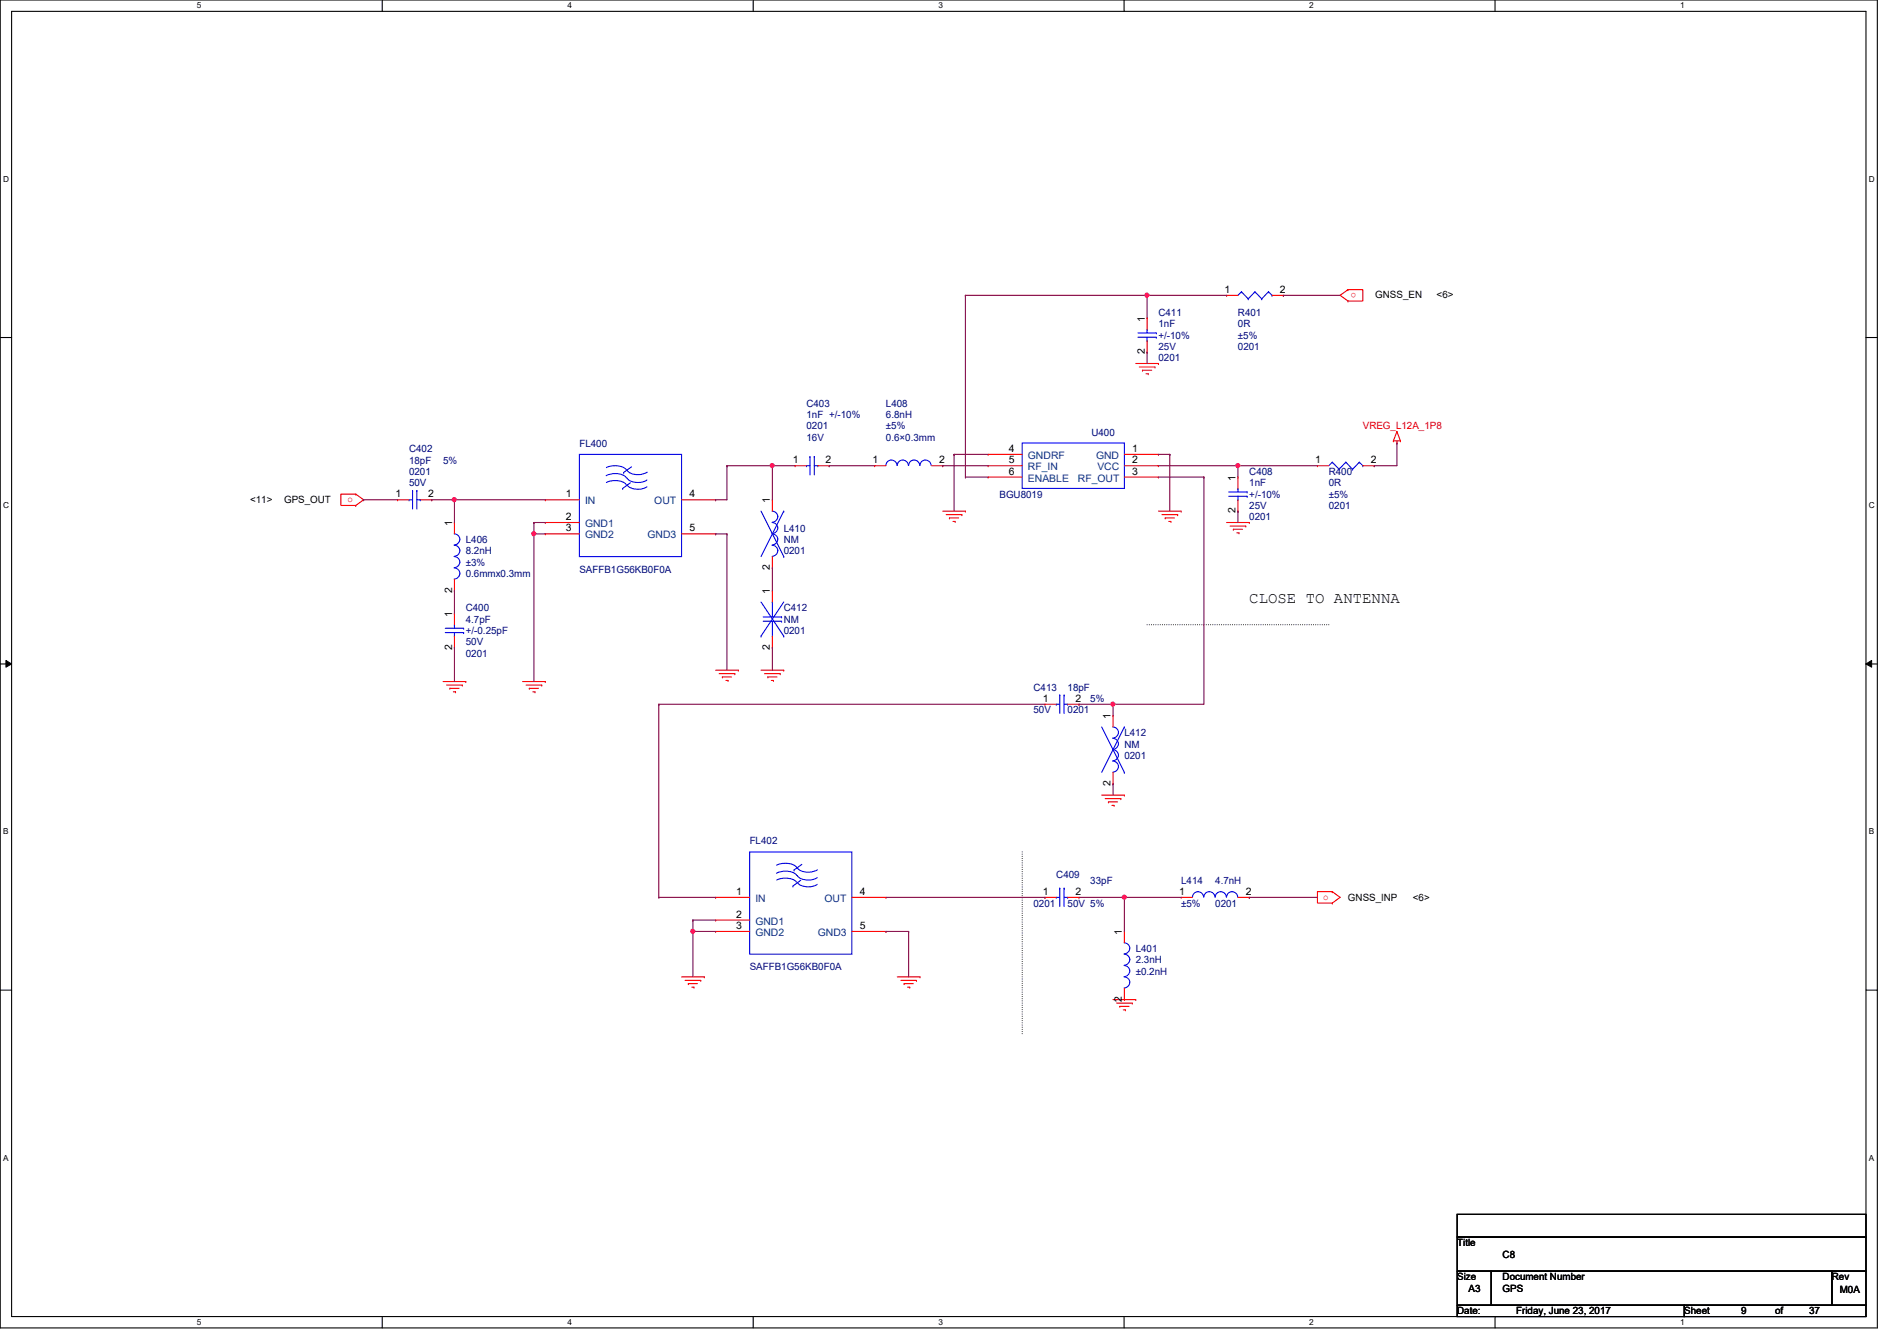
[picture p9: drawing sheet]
<svg xmlns="http://www.w3.org/2000/svg" width="297mm" height="210mm" viewBox="0 0 297 210" stroke-linecap="round" stroke-linejoin="round" font-family="sans-serif">
<path d="M0 0h294v207.9h-294zM1.8 1.8h290.4v204.3h-290.4z" fill="none" stroke="#000" stroke-width=".17"/>
<g fill="#fff">
<path d="M30.8 .2h.7v1.4h-.7z"/>
<path d="M30.8 206.2h.7v1.4h-.7z"/>
</g>
<path d="M59.9 0v1.8M59.9 206.1v1.8" fill="none" stroke="#000" stroke-width=".17"/>
<g fill="#fff">
<path d="M88.9 .2h.6v1.4h-.6z"/>
<path d="M88.9 206.2h.6v1.4h-.6z"/>
</g>
<path d="M117.9 0v1.8M117.9 206.1v1.8" fill="none" stroke="#000" stroke-width=".17"/>
<g fill="#fff">
<path d="M146.9 .2h.7v1.4h-.7z"/>
<path d="M146.9 206.2h.7v1.4h-.7z"/>
</g>
<path d="M176 0v1.8M176 206.1v1.8" fill="none" stroke="#000" stroke-width=".17"/>
<g fill="#fff">
<path d="M205 .2h.7v1.4h-.7z"/>
<path d="M205 206.2h.7v1.4h-.7z"/>
</g>
<path d="M234.1 0v1.8M234.1 206.1v1.8" fill="none" stroke="#000" stroke-width=".17"/>
<g fill="#fff">
<path d="M263.1 .2h.7v1.4h-.7z"/>
<path d="M263.1 206.2h.7v1.4h-.7z"/>
<path d="M.5 27.3h.9v1.4h-.9z"/>
<path d="M292.6 27.3h.9v1.4h-.9z"/>
<path d="M.5 78.4h.9v1.4h-.9z"/>
<path d="M292.6 78.4h.9v1.4h-.9z"/>
</g>
<path d="M0 52.8h1.8M292.2 52.8h1.8" fill="none" stroke="#000" stroke-width=".17"/>
<g fill="#fff">
<path d="M.5 129.5h.8v1.4h-.8z"/>
<path d="M292.6 129.5h.9v1.4h-.9z"/>
</g>
<path d="M0 103.9h1.8M292.2 103.9h1.8" fill="none" stroke="#000" stroke-width=".17"/>
<path d="M.9 103.4l.9 .5-.9 .5zM292.2 103.9l.9-.5v1z" fill="#000"/>
<path d="M.9 103.4l.9 .5-.9 .5zM292.2 103.9l.9-.5v1z" fill="none" stroke="#000" stroke-width=".16"/>
<g fill="#fff">
<path d="M.5 180.5h.8v1.4h-.8z"/>
<path d="M292.6 180.5h.9v1.4h-.9z"/>
</g>
<path d="M0 155h1.8M292.2 155h1.8M228.2 190.1h64v3.5h-64zM228.2 193.6h64v5.4h-64zM228.2 199h5.3v5.3h-5.3zM233.5 199h53.3v5.3h-53.3zM286.8 199h5.4v5.3h-5.4zM228.2 204.3h35.5v1.8h-35.5zM263.7 204.3h28.5v1.8h-28.5z" fill="none" stroke="#000" stroke-width=".17"/>
<path d="M179.6 97.8h28.5M208.1 97.8h.1M160.1 133.3v28.5M160.1 161.8h.1" fill="none" stroke="#000" stroke-width=".17" stroke-dasharray="0 .3"/>
<g fill="none" stroke="#f00" stroke-width=".17">
<path d="M177.8 56.9h3.6M178.4 57.4h2.4M178.9 58h.1M178.9 58h1.4M179.4 58.5h.4M179.6 49.8h.1M179.6 55.1h.1M179.6 49.8v1.8M179.6 53.3v1.8M179.8 58.5h.1M180.8 57.4h.1M181.4 56.9h.1"/>
<path d="M192.1 46.2h.1M192.1 46.2h1.7M199.2 46.2h1.8M201 46.2h.1M211.1 47.1h.1M211.1 45.3h.1M211.1 45.3h2.3v1.8h-2.3M211.1 45.3l-1.3 .9 1.3 .9M55.7 77.3h.1M55.7 79.1h.1M55.7 77.3h-2.3v1.8h2.3M55.7 77.3l1.2 .9-1.2 .9"/>
<path d="M62.3 78.2h.1M62.3 78.2h1.7M65.8 78.2h1.8M67.6 78.2h.1M85.4 78.2h.1M85.4 78.2h5.3M106.7 78.2h5.4M112.1 78.2h.1M120.9 78.2h.1M120.9 78.2v1.8M124.5 72.9h.1M124.5 72.9h1.8"/>
<path d="M128.1 72.9h1.7M129.8 72.9h.1M136.9 72.9h.1M136.9 72.9h1.8M145.8 72.9h1.8M147.6 72.9h.1M154.7 71.1h.1M154.7 72.9h.1M154.7 74.7h.1M154.7 72.9h5.4M154.7 71.1h5.4M154.7 74.7h5.4"/>
<path d="M176.1 72.9h5.3M176.1 71.1h5.3M176.1 74.7h5.3M181.4 71.1h.1M181.4 72.9h.1M181.4 74.7h.1M193.8 74.7h.1M193.8 74.7v1.8M193.8 78.2v1.8M206.3 72.9h.1M206.3 72.9h1.8M213.4 72.9h1.8"/>
<path d="M215.2 72.9h.1M218.2 69h.1M218.2 69h1.1M218.7 69.3h.1M218.7 67.6h.1M218.7 69v.3M218.7 67.6l-.5 1.4M218.7 67.6l.6 1.4M219.3 69h.1M71.2 81.8h.1M71.2 92.5h.1M71.2 96h.1"/>
<path d="M71.2 81.8v1.8M71.2 90.7v1.8M71.2 96v1.8M71.2 99.6v1.7M85.4 83.6h.1M85.4 81.8h.1M85.4 81.8h5.3M85.4 83.6h5.3M106.7 83.6h5.4M112.1 83.6h.1M120.9 92.5h.1M120.9 88.9h.1"/>
<path d="M120.9 87.1v1.8M120.9 92.5v1.7M120.9 99.6v1.7M147.6 80h3.6M148.2 80.6h2.4M148.7 81.1h.1M148.7 81.1h1.4M149.2 81.6h.4M149.6 81.6h.1M150.6 80.6h.1M151.2 80h.1M181.4 80h3.6"/>
<path d="M181.9 80.6h2.5M182.5 81.1h.1M182.5 81.1h1.4M183 81.6h.3M183.3 81.6h.1M184.4 80.6h.1M185 80h.1M192.1 81.8h3.5M192.6 82.3h2.5M193.1 82.8h.1M193.1 82.8h1.5M193.7 83.4h.3"/>
<path d="M193.8 80h.1M194 83.4h.1M195.1 82.3h.1M195.6 81.8h.1M69.4 106.7h3.5M69.9 107.2h2.5M70.4 107.7h.1M70.4 107.7h1.5M71 108.3h.3M71.2 101.3h.1M71.3 108.3h.1M72.4 107.2h.1"/>
<path d="M72.9 106.7h.1M81.8 106.7h3.6M82.4 107.2h2.4M82.9 107.7h.1M82.9 107.7h1.4M83.4 108.3h.4M83.8 108.3h.1M84.8 107.2h.1M85.4 106.7h.1M112.1 104.9h3.5M112.6 105.5h2.5M113.1 106h.1"/>
<path d="M113.1 106h1.5M113.7 106.5h.3M114 106.5h.1M115.1 105.5h.1M115.6 104.9h.1M119.2 104.9h3.5M119.7 105.5h2.5M120.2 106h.1M120.2 106h1.5M120.8 106.5h.3M120.9 101.3h.1M121.1 106.5h.1"/>
<path d="M122.2 105.5h.1M122.7 104.9h.1M163.6 110.2h.1M163.6 110.2h1.8M167.2 110.2h1.7M168.9 110.2h.1M174.3 112h.1M174.3 112v1.8M172.5 124.5h3.6M173.1 125h2.4M173.6 125.5h.1M173.6 125.5h1.4"/>
<path d="M174.1 126.1h.4M174.3 122.7h.1M174.3 120.9v1.8M174.5 126.1h.1M175.5 125h.1M176.1 124.5h.1M208.6 139.6h.1M208.6 139.6h-2.3v1.8h2.3M208.6 139.6l1.2 .9-1.2 .9M106.7 152.9h3.6M107.3 153.5h2.4M107.8 154h.1"/>
<path d="M107.8 154h1.4M108.3 154.5h.4M108.7 154.5h.1M109.7 153.5h.1M110.3 152.9h.1M112.1 140.5h.1M112.1 145.8h.1M112.1 144h.1M112.1 140.5h5.3M112.1 145.8h5.3M112.1 144h5.3M133.4 140.5h5.3"/>
<path d="M133.4 145.8h5.3M138.7 140.5h.1M138.7 145.8h.1M140.5 152.9h3.6M141.1 153.5h2.4M141.6 154h.1M141.6 154h1.4M142.1 154.5h.3M142.4 154.5h.1M143.5 153.5h.1M144.1 152.9h.1M163.6 140.5h.1"/>
<path d="M163.6 140.5h1.8M167.2 140.5h1.7M168.9 140.5h.1M174.3 156.5h3.5M174.8 157h2.5M175.3 157.5h.1M175.3 157.5h1.5M175.9 158.1h.3M176.1 145.8h.1M176.1 156.5h.1M176.1 145.8v1.8M176.1 154.7v1.8"/>
<path d="M176.2 158.1h.1M177.3 157h.1M177.8 156.5h.1M185 140.5h.1M185 140.5h1.7M193.8 140.5h1.8M195.6 140.5h.1M208.6 141.4h.1"/>
</g>
<g fill="none" stroke="#00f" stroke-width=".17">
<path d="M178.2 52.1h2.9M178.2 52.8h2.9M179.6 51.6h.1M179.6 53.3h.1M179.6 51.6v.5M179.6 52.8v.5M181.1 52.1h.1M181.1 52.8h.1M194.4 45.7h.1M194.4 45.7l-.6 .5M194.4 45.7l1 1.1M195.4 46.8h.1"/>
<path d="M196.5 45.7h.1M196.5 45.7l-1.1 1.1M196.5 45.7l1.1 1.1M197.6 46.8h.1M198.6 45.7h.1M198.6 45.7l-1 1.1M198.6 45.7l.6 .5M199.2 46.2h.1M64 78.2h.1M64 78.2h.6M64.6 76.8h.1M64.6 76.8v2.9"/>
<path d="M65.3 76.8h.1M65.3 76.8v2.9M65.3 78.2h.5M65.8 78.2h.1M90.7 71.1h16v16h-16zM94.9 74.5a3.1 3.1 0 0 1 3 .1l.2 .2M95 73.2a3.1 3.1 0 0 1 2.9 .2l.2 .2M95 75.5a3.2 3.2 0 0 1 2.9 .1l.1 .3M97.5 76.5h.1M97.7 74h.1M98.2 74.8a2.49 2.49 0 0 0 3.1 .3M98.2 75.9a2.49 2.49 0 0 0 3.1 .3"/>
<path d="M98.2 73.6a2.54 2.54 0 0 0 3.1 .3M98.7 75.6l-1.2 .9M98.9 73.1l-1.2 .9M126.3 72.9h.1M126.3 72.9h.5M126.8 71.5h.1M126.8 71.5v2.8M127.5 71.5h.1M127.5 71.5v2.8M127.5 72.9h.6M128.1 72.9h.1M138.7 72.9a.87 .87 0 0 1 .9-.9 .87 .87 0 0 1 .9 .9"/>
<path d="M140.5 72.9a.87 .87 0 0 1 .9-.9 .87 .87 0 0 1 .8 .9M142.3 72.9a.87 .87 0 0 1 .8-.9 .87 .87 0 0 1 .9 .9M144.1 72.9a.87 .87 0 0 1 .8-.9 .87 .87 0 0 1 .9 .9M160.1 69.3h16v7.2h-16zM192.4 77h2.9M192.4 77.7h2.9M193.8 76.5h.1M193.8 78.2h.1M193.8 76.5v.5M193.8 77.7v.5M195.3 77h.1M195.3 77.7h.1"/>
<path d="M208.6 72.3h.1M208.6 72.3l-.5 .6M208.6 72.3l1.1 1.1M209.7 73.4h.1M210.7 72.3h.1M210.7 72.3l-1 1.1M210.7 72.3l1.1 1.1M211.8 73.4h.1M212.8 72.3h.1M212.8 72.3l-1 1.1M212.8 72.3l.6 .6M213.4 72.9h.1"/>
<path d="M69.7 98.3h2.9M69.7 99h2.9M71.1 83.6a.87 .87 0 0 1 .9 .8 .87 .87 0 0 1-.9 .9M71.1 85.3a.87 .87 0 0 1 .9 .9 .87 .87 0 0 1-.9 .9M71.1 87.1a.87 .87 0 0 1 .9 .9 .87 .87 0 0 1-.9 .9M71.1 88.9a.87 .87 0 0 1 .9 .9 .87 .87 0 0 1-.9 .8M71.2 97.8h.1M71.2 99.6h.1M71.2 97.8v.5M71.2 99v.6M72.6 98.3h.1M72.6 99h.1"/>
<path d="M119.2 99.6h.1M119.2 94.2l3.5 5.4M119.2 80l3.5 7.1M119.5 96.6h2.9M119.5 97.2h2.9M120.9 80a.87 .87 0 0 1 .9 .9 .87 .87 0 0 1-.9 .8M120.9 81.8a.87 .87 0 0 1 .9 .9 .87 .87 0 0 1-.9 .8M120.9 83.6a.87 .87 0 0 1 .9 .8 .87 .87 0 0 1-.9 .9M120.9 85.3a.87 .87 0 0 1 .9 .9 .87 .87 0 0 1-.9 .9M120.9 94.2h.1M120.9 99.6h.1M120.9 94.2v2.4"/>
<path d="M120.9 97.2v2.4M122.4 96.6h.1M122.4 97.2h.1M122.7 99.6h.1M122.7 80h.1M122.7 87.1h.1M122.7 94.2l-3.5 5.4M122.7 80l-3.5 7.1M165.4 110.2h.1M165.4 110.2h.5M165.9 108.8h.1M165.9 108.8v2.9"/>
<path d="M166.6 108.8h.1M166.6 108.8v2.9M166.6 110.2h.6M167.2 110.2h.1M172.5 113.8l3.6 7.1M174.2 113.8a.87 .87 0 0 1 .9 .9 .87 .87 0 0 1-.9 .8M174.2 115.6a.87 .87 0 0 1 .9 .8 .87 .87 0 0 1-.9 .9M174.2 117.3a.87 .87 0 0 1 .9 .9 .87 .87 0 0 1-.9 .9M174.2 119.1a.87 .87 0 0 1 .9 .9 .87 .87 0 0 1-.9 .9M176.1 113.8h.1M176.1 113.8l-3.6 7.1M117.4 133.3h16v16.1h-16z"/>
<path d="M121.6 136.7a3.1 3.1 0 0 1 3 .1l.2 .2M121.6 135.4a3.1 3.1 0 0 1 3 .2l.2 .2M121.6 137.8a3.2 3.2 0 0 1 2.9 .1l.2 .2M124.2 138.7h.1M124.3 136.2h.1M124.8 137a2.49 2.49 0 0 0 3.2 .4M124.8 138.1a2.49 2.49 0 0 0 3.2 .3M124.8 135.8a2.54 2.54 0 0 0 3.2 .3M125.4 137.8l-1.2 .9M125.6 135.3l-1.3 .9M165.9 139h.1M165.9 139v2.9"/>
<path d="M166.6 139h.1M166.6 139v2.9M176.1 120.9h.1M165.4 140.5h.1M165.4 140.5h.5M166.6 140.5h.6M167.2 140.5h.1M176 147.6a.87 .87 0 0 1 .9 .8 .87 .87 0 0 1-.9 .9M176 149.4a.87 .87 0 0 1 .9 .8 .87 .87 0 0 1-.9 .9M176 151.1a.87 .87 0 0 1 .9 .9 .87 .87 0 0 1-.9 .9M176 152.9a.87 .87 0 0 1 .9 .9 .87 .87 0 0 1-.9 .8M186.7 140.4a.87 .87 0 0 1 .9-.8 .87 .87 0 0 1 .9 .8"/>
<path d="M188.5 140.4a.87 .87 0 0 1 .9-.8 .87 .87 0 0 1 .8 .8M190.3 140.4a.87 .87 0 0 1 .9-.8 .87 .87 0 0 1 .8 .8M192.1 140.4a.87 .87 0 0 1 .8-.8 .87 .87 0 0 1 .9 .8"/>
</g>
<path d="M71.2 78.2h.1M71.2 78.2h14.2M71.2 92.5h.1M71.2 92.5v3.5" fill="none" stroke="#800040" stroke-width=".17"/>
<circle cx="71.1" cy="78.2" r=".32" fill="#f0f"/>
<circle cx="71.1" cy="78.2" r=".32" fill="none" stroke="#f0f" stroke-width=".17"/>
<path d="M83.6 81.8h.1M83.6 83.6h.1M83.6 81.8h1.8M83.6 83.6v23.1" fill="none" stroke="#800040" stroke-width=".17"/>
<circle cx="83.6" cy="83.5" r=".32" fill="#f0f"/>
<circle cx="83.6" cy="83.5" r=".32" fill="none" stroke="#f0f" stroke-width=".17"/>
<g fill="none" stroke="#800040" stroke-width=".17">
<path d="M67.6 78.2h.1M67.6 78.2h3.6M83.6 83.6h.1M83.6 81.8h.1M83.6 83.6h1.8M83.6 81.8v1.8M112.1 83.6h.1M112.1 83.6h1.7M103.2 110.2h.1M103.2 110.2v30.3M103.2 140.5h.1M103.2 140.5h8.9"/>
<path d="M176.1 140.5h.1M176.1 140.5h8.9M176.1 140.5v5.3"/>
</g>
<circle cx="176" cy="140.4" r=".32" fill="#f0f"/>
<circle cx="176" cy="140.4" r=".32" fill="none" stroke="#f0f" stroke-width=".17"/>
<path d="M103.2 110.2h.1M103.2 110.2h60.4M168.9 110.2h.1M168.9 110.2h19.6M174.3 110.2h.1M174.3 110.2v1.8M174.3 122.7h.1M174.3 122.7v1.8M138.7 145.8h.1M138.7 145.8h3.6M142.3 145.8h.1M142.3 145.8v7.1" fill="none" stroke="#800040" stroke-width=".17"/>
<circle cx="174.3" cy="110.2" r=".32" fill="#f0f"/>
<circle cx="174.3" cy="110.2" r=".32" fill="none" stroke="#f0f" stroke-width=".17"/>
<path d="M71.2 78.2h.1M71.2 78.2v3.6M108.5 144h.1M108.5 145.8h.1M108.5 144h3.6M108.5 144v1.8M108.5 145.8h3.6M195.6 140.5h.1M195.6 140.5h10.7" fill="none" stroke="#800040" stroke-width=".17"/>
<circle cx="108.5" cy="145.8" r=".32" fill="#f0f"/>
<circle cx="108.5" cy="145.8" r=".32" fill="none" stroke="#f0f" stroke-width=".17"/>
<path d="M120.9 72.9h.1M120.9 72.9v5.3M129.8 72.9h.1M129.8 72.9h7.1M108.5 145.8h.1M108.5 145.8v7.1" fill="none" stroke="#800040" stroke-width=".17"/>
<circle cx="120.9" cy="72.9" r=".32" fill="#f0f"/>
<circle cx="120.9" cy="72.9" r=".32" fill="none" stroke="#f0f" stroke-width=".17"/>
<g fill="none" stroke="#800040" stroke-width=".17">
<path d="M179.6 55.1h.1M179.6 46.2h.1M179.6 55.1v1.8M179.6 46.2h12.5M112.1 78.2h.1M113.8 72.9h.1M113.8 72.9v5.3h-1.7M120.9 72.9h.1M120.9 72.9h3.6M147.6 72.9h.1M147.6 72.9h7.1M149.4 71.1h.1"/>
<path d="M149.4 71.1h5.3M149.4 71.1v8.9M193.8 72.9h.1M193.8 72.9h12.5M218.7 69.3h.1M218.7 69.3v3.6M120.9 88.9h.1M120.9 88.9v3.6M193.8 80h.1M193.8 80v1.8M120.9 101.3h.1M120.9 101.3v3.6"/>
</g>
<circle cx="179.6" cy="46.2" r=".32" fill="#f0f"/>
<circle cx="179.6" cy="46.2" r=".32" fill="none" stroke="#f0f" stroke-width=".17"/>
<g fill="none" stroke="#800040" stroke-width=".17">
<path d="M151.2 46.2h.1M151.2 46.2h28.4M151.2 46.2v28.5M179.6 46.2h.1M179.6 46.2v3.6M201 46.2h.1M201 46.2h8.8M56.9 78.2h.1M56.9 78.2h5.4M113.8 72.9h.1M113.8 72.9h7.1M151.2 74.7h.1"/>
<path d="M151.2 74.7h3.5M181.4 72.9h12.4M183.2 71.1h.1M183.2 71.1v8.9M188.5 74.7h.1M188.5 74.7v35.5M193.8 72.9h.1M193.8 72.9v1.8M215.2 72.9h.1M215.2 72.9h3.5M113.8 83.6h.1M113.8 83.6v21.3"/>
<path d="M71.2 101.3h.1M71.2 101.3v5.4M138.7 140.5h24.9M163.6 140.5h.1M168.9 140.5h7.2M176.1 140.5h.1"/>
</g>
<circle cx="193.8" cy="72.9" r=".32" fill="#f0f"/>
<circle cx="193.8" cy="72.9" r=".32" fill="none" stroke="#f0f" stroke-width=".17"/>
<path d="M181.4 71.1h1.8M181.4 74.7h7.1M183.2 71.1h.1M188.5 74.7h.1" fill="none" stroke="#800040" stroke-width=".17"/>
<circle cx="71.1" cy="78.2" r=".32" fill="#f0f"/>
<circle cx="71.1" cy="78.2" r=".32" fill="none" stroke="#f0f" stroke-width=".17"/>
<circle cx="83.6" cy="83.5" r=".32" fill="#f0f"/>
<circle cx="83.6" cy="83.5" r=".32" fill="none" stroke="#f0f" stroke-width=".17"/>
<circle cx="176" cy="140.4" r=".32" fill="#f0f"/>
<circle cx="176" cy="140.4" r=".32" fill="none" stroke="#f0f" stroke-width=".17"/>
<circle cx="174.3" cy="110.2" r=".32" fill="#f0f"/>
<circle cx="174.3" cy="110.2" r=".32" fill="none" stroke="#f0f" stroke-width=".17"/>
<circle cx="108.5" cy="145.8" r=".32" fill="#f0f"/>
<circle cx="108.5" cy="145.8" r=".32" fill="none" stroke="#f0f" stroke-width=".17"/>
<circle cx="120.9" cy="72.9" r=".32" fill="#f0f"/>
<circle cx="120.9" cy="72.9" r=".32" fill="none" stroke="#f0f" stroke-width=".17"/>
<circle cx="179.6" cy="46.2" r=".32" fill="#f0f"/>
<circle cx="179.6" cy="46.2" r=".32" fill="none" stroke="#f0f" stroke-width=".17"/>
<circle cx="193.8" cy="72.9" r=".32" fill="#f0f"/>
<circle cx="193.8" cy="72.9" r=".32" fill="none" stroke="#f0f" stroke-width=".17"/>
<text font-size="2.5" x="195.6" y="94.4">CLOSE TO ANTENNA</text>
<g font-size="1.6">
<text x="191.7" y="45.8">1</text>
<text x="200.4" y="45.8">2</text>
<text x="215.3" y="46.6">GNSS_EN</text>
<text x="225" y="46.6">&lt;6&gt;</text>
<text x="179.2" y="50.3" transform="rotate(-90 179.2 50.3)">1</text>
<text x="179.2" y="55.5" transform="rotate(-90 179.2 55.5)">2</text>
<text x="157.9" y="70.7">4</text>
<text x="177.3" y="70.7">1</text>
<text x="61.9" y="77.9">1</text>
<text x="67.1" y="77.9">2</text>
<text x="88.6" y="77.9">1</text>
<text x="107.9" y="77.9">4</text>
<text x="124.2" y="72.5">1</text>
<text x="129.3" y="72.5">2</text>
<text x="136.6" y="72.5">1</text>
<text x="147.1" y="72.5">2</text>
<text x="157.9" y="72.5">5</text>
<text x="157.9" y="74.3">6</text>
<text x="177.3" y="72.5">2</text>
<text x="177.3" y="74.3">3</text>
<text x="193.5" y="75.2" transform="rotate(-90 193.5 75.2)">1</text>
<text x="205.9" y="72.5">1</text>
<text x="214.6" y="72.5">2</text>
<text x="39.2" y="78.8">&lt;11&gt;</text>
<text x="44.5" y="78.8">GPS_OUT</text>
<text x="70.8" y="82.3" transform="rotate(-90 70.8 82.3)">1</text>
<text x="88.6" y="83.2">3</text>
<text x="88.6" y="81.4">2</text>
<text x="107.9" y="83.2">5</text>
<text x="120.6" y="78.8" transform="rotate(-90 120.6 78.8)">1</text>
<text x="193.5" y="80.3" transform="rotate(-90 193.5 80.3)">2</text>
<text x="120.6" y="89.2" transform="rotate(-90 120.6 89.2)">2</text>
<text x="70.8" y="92.8" transform="rotate(-90 70.8 92.8)">2</text>
<text x="120.6" y="93" transform="rotate(-90 120.6 93)">1</text>
<text x="70.8" y="101.7" transform="rotate(-90 70.8 101.7)">2</text>
<text x="70.8" y="96.6" transform="rotate(-90 70.8 96.6)">1</text>
<text x="120.6" y="101.7" transform="rotate(-90 120.6 101.7)">2</text>
<text x="163.3" y="109.9">1</text>
<text x="168.4" y="109.9">2</text>
<text x="173.9" y="112.6" transform="rotate(-90 173.9 112.6)">1</text>
<text x="173.9" y="123" transform="rotate(-90 173.9 123)">2</text>
<text x="115.3" y="140.1">1</text>
<text x="115.3" y="143.6">2</text>
<text x="134.6" y="140.1">4</text>
<text x="163.3" y="140.1">1</text>
<text x="168.4" y="140.1">2</text>
<text x="184.6" y="140.1">1</text>
<text x="195.1" y="140.1">2</text>
<text x="211.1" y="141">GNSS_INP</text>
<text x="221.2" y="141">&lt;6&gt;</text>
<text x="115.3" y="145.4">3</text>
<text x="134.6" y="145.4">5</text>
<text x="175.7" y="146.3" transform="rotate(-90 175.7 146.3)">1</text>
<text x="175.7" y="156.8" transform="rotate(-90 175.7 156.8)">2</text>
<text x="228.2" y="195.1">Title</text>
<text x="235.3" y="196.8">C8</text>
<text x="228.2" y="200.4">Size</text>
<text x="230" y="202.2">A3</text>
<text x="235.3" y="200.4">Document Number</text>
<text x="235.3" y="202.2">GPS</text>
<text x="286.8" y="200.4">Rev</text>
<text x="288.1" y="202.4">M0A</text>
<text x="228.2" y="205.7">Date:</text>
<text x="237.4" y="205.7">Friday, June 23, 2017</text>
<text x="263.7" y="205.7">Sheet</text>
<text x="272.6" y="205.7">9</text>
<text x="278" y="205.7">of</text>
<text x="283.3" y="205.7">37</text>
</g>
<g font-size="1.6" fill="#f00">
<text x="212.3" y="45.8" transform="rotate(180 212.3 45.8)">o</text>
<text x="213.4" y="67.2">VREG_L12A_1P8</text>
<text x="54.4" y="78.6">o</text>
<text x="207.2" y="140.8">o</text>
</g>
<g font-size="1.6" fill="#000080">
<text x="181.4" y="49.4">C411</text>
<text x="181.4" y="51.2">1nF</text>
<text x="181.4" y="53">+/-10%</text>
<text x="193.8" y="49.4">R401</text>
<text x="193.8" y="51.2">0R</text>
<text x="193.8" y="53">±5%</text>
<text x="181.4" y="56.6">0201</text>
<text x="181.4" y="54.8">25V</text>
<text x="193.8" y="54.8">0201</text>
<text x="126.3" y="63.7">C403</text>
<text x="126.3" y="65.4">1nF +/-10%</text>
<text x="138.7" y="63.7">L408</text>
<text x="138.7" y="65.4">6.8nH</text>
<text x="64" y="70.8">C402</text>
<text x="90.7" y="69.9">FL400</text>
<text x="126.3" y="67.2">0201</text>
<text x="126.3" y="69">16V</text>
<text x="138.7" y="67.2">±5%</text>
<text x="138.7" y="69">0.6×0.3mm</text>
<text x="170.9" y="68.3">U400</text>
<text x="64" y="72.6">18pF</text>
<text x="64" y="74.3">0201</text>
<text x="64" y="76.1">50V</text>
<text x="69.4" y="72.6">5%</text>
<text x="156.5" y="77.9">BGU8019</text>
<text x="195.6" y="74.3">C408</text>
<text x="195.6" y="76.1">1nF</text>
<text x="195.6" y="77.9">+/-10%</text>
<text x="208.1" y="74.3">R400</text>
<text x="208.1" y="76.1">0R</text>
<text x="208.1" y="77.9">±5%</text>
<text x="122.7" y="83.2">L410</text>
<text x="195.6" y="81.4">0201</text>
<text x="195.6" y="79.7">25V</text>
<text x="208.1" y="79.7">0201</text>
<text x="72.9" y="85">L406</text>
<text x="72.9" y="86.8">8.2nH</text>
<text x="72.9" y="88.6">±3%</text>
<text x="90.7" y="89.6">SAFFB1G56KB0F0A</text>
<text x="122.7" y="85">NM</text>
<text x="122.7" y="86.8">0201</text>
<text x="72.9" y="90.3">0.6mmx0.3mm</text>
<text x="72.9" y="95.7">C400</text>
<text x="122.7" y="95.7">C412</text>
<text x="72.9" y="97.5">4.7pF</text>
<text x="72.9" y="101">50V</text>
<text x="72.9" y="99.2">+/-0.25pF</text>
<text x="122.7" y="97.5">NM</text>
<text x="122.7" y="99.2">0201</text>
<text x="72.9" y="102.8">0201</text>
<text x="161.8" y="108.1">C413</text>
<text x="161.8" y="111.7">50V</text>
<text x="167.2" y="108.1">18pF</text>
<text x="167.2" y="111.7">0201</text>
<text x="170.7" y="109.9">5%</text>
<text x="176.1" y="115.2">L412</text>
<text x="176.1" y="117">NM</text>
<text x="176.1" y="118.8">0201</text>
<text x="117.4" y="132.1">FL402</text>
<text x="165.4" y="137.5">C409</text>
<text x="161.8" y="141.9">0201</text>
<text x="167.2" y="141.9">50V 5%</text>
<text x="170.7" y="138.3">33pF</text>
<text x="185" y="138.3">L414</text>
<text x="185" y="141.9">±5%</text>
<text x="190.3" y="138.3">4.7nH</text>
<text x="190.3" y="141.9">0201</text>
<text x="177.8" y="149">L401</text>
<text x="117.4" y="151.8">SAFFB1G56KB0F0A</text>
<text x="177.8" y="150.8">2.3nH</text>
<text x="177.8" y="152.6">±0.2nH</text>
</g>
<g font-size="1.6" fill="#004080">
<text x="160.9" y="71.8">GNDRF</text>
<text x="171.6" y="71.8">GND</text>
<text x="160.9" y="73.6">RF_IN</text>
<text x="160.9" y="75.4">ENABLE</text>
<text x="168.8" y="75.4">RF_OUT</text>
<text x="171.8" y="73.6">VCC</text>
<text x="91.6" y="79">IN</text>
<text x="91.6" y="82.5">GND1</text>
<text x="102.4" y="79">OUT</text>
<text x="91.6" y="84.3">GND2</text>
<text x="101.4" y="84.3">GND3</text>
<text x="118.3" y="141.2">IN</text>
<text x="129.1" y="141.2">OUT</text>
<text x="118.3" y="146.5">GND2</text>
<text x="118.3" y="144.7">GND1</text>
<text x="128.1" y="146.5">GND3</text>
</g>
<g font-size="1.3">
<text x="30.8" y="1.3">5</text>
<text x="88.9" y="1.3">4</text>
<text x="146.9" y="1.3">3</text>
<text x="205" y="1.3">2</text>
<text x="263.1" y="1.3">1</text>
<text x=".5" y="28.4">D</text>
<text x="292.6" y="28.4">D</text>
<text x=".5" y="79.5">C</text>
<text x="292.6" y="79.5">C</text>
<text x=".5" y="130.6">B</text>
<text x="292.6" y="130.6">B</text>
<text x=".5" y="181.7">A</text>
<text x="292.6" y="181.7">A</text>
<text x="30.8" y="207.4">5</text>
<text x="88.9" y="207.4">4</text>
<text x="146.9" y="207.4">3</text>
<text x="205" y="207.4">2</text>
<text x="263.1" y="207.4">1</text>
</g>
</svg>
